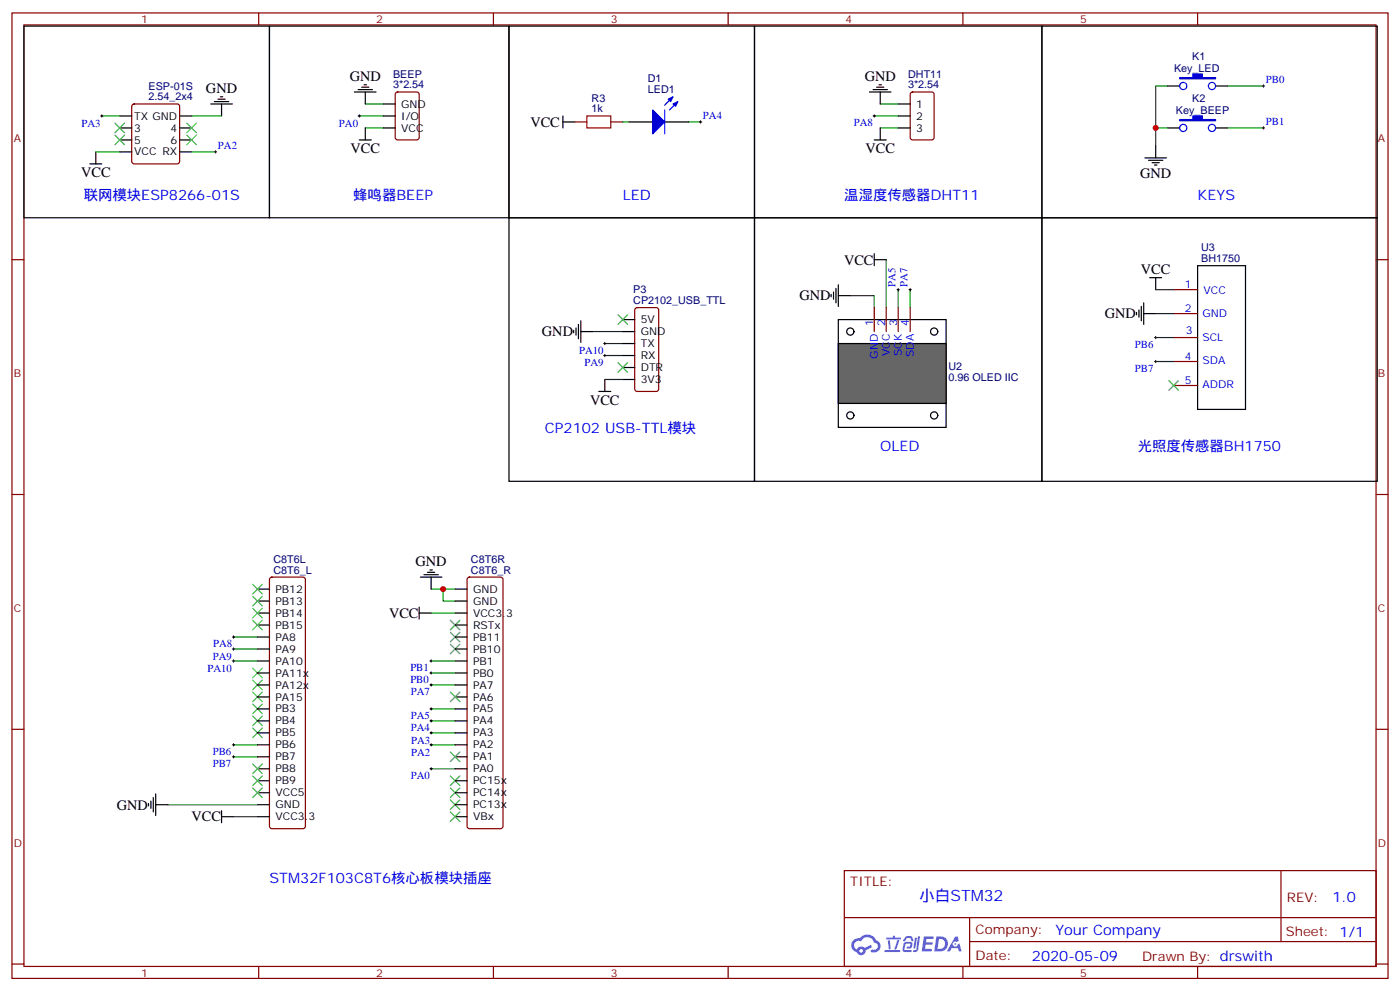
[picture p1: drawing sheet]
<svg xmlns="http://www.w3.org/2000/svg" width="412mm" height="292mm" viewBox="0 0 412 292" stroke-linecap="round" stroke-linejoin="round" font-family="sans-serif">
<g fill="none" stroke="#870000" stroke-width=".35">
<path d="M3.5 3.8h405.4v284.3h-405.4zM7.1 7.3h398.2v277.3h-398.2zM76.2 3.8v3.5M145.3 3.8v3.5M214.5 3.8v3.5M283.6 3.8v3.5M352.8 3.8v3.5M3.5 76.5h3.6M405.3 76.5h3.6M3.5 145.6h3.6M405.3 145.6h3.6M3.5 214.8h3.6"/>
<path d="M405.3 214.8h3.6M248.7 256.4h156.6v28.2h-156.6zM377.3 256.4v20.9M248.7 270.2h156.5M285.6 277.3h119.6M285.6 270.2v14.2M3.5 283.9h3.6M76.2 284.6v3.5M145.3 284.6v3.5M214.5 284.6v3.5M283.6 284.6v3.5M352.8 284.6v3.5"/>
<path d="M405.3 283.9h3.6"/>
</g>
<g fill="#5487ff">
<path d="M272.1 275.7h2.6l.3 .2-.1 .6h-2l-.1 1h1.6l.4 .4-.4 .4h-1.7l-.2 1.1 1.8 .1 .3 .3-.2 .4h-2.9z"/>
<path d="M281.4 275.8h.7l.4 1.3-.7 .3a.74 .74 0 0 0-1.1 .3 .74 .74 0 0 0 .5 1.1 .74 .74 0 0 0 .9-.7l.5-.3 .7 2.4h-.9l-.2-1h-1.9l-.5 1h-.9z"/>
<path d="M269.5 276.2h.6l-.4 2.9a.31 .31 0 0 1-.3 .3 .31 .31 0 0 1-.3-.3z"/>
<path d="M270.4 275.7h.6l-.5 4a.89 .89 0 0 1-.7 .7 .89 .89 0 0 1-.9-.3l1-.5z"/>
<path d="M266.8 275.9l.6-.2 1.2 .1 .5 1.3-.6 .1-.4-.9-1 .1a.95 .95 0 0 1-1 .8l-.1-.2z"/>
<path d="M266.4 277.6l1.8-.2a1.04 1.04 0 0 1 .6 1.1 1.04 1.04 0 0 1-.8 .9h-.7a.29 .29 0 0 1-.3-.4 .29 .29 0 0 1 .3-.2h.7l.2-.8h-1.4l-.4 1.8h1.9a.29 .29 0 0 1 .3 .3 .29 .29 0 0 1-.3 .3h-2l-.4-.3 .2-2.1z"/>
<path d="M260.5 279.8h4.4a.3 .3 0 0 1 .3 .3 .3 .3 0 0 1-.3 .3h-4.3z"/>
<path d="M264.3 276.9h.6l-.5 1.6a1.02 1.02 0 0 1-.7 1.2l-.2-.3z"/>
<path d="M261.5 276.9h.6l.3 2.4-.3 .3-.3-.2z"/>
<path d="M261.1 276.1h1.9l.2-.5h.5l-.1 .5h1.5a.29 .29 0 0 1 .3 .3 .29 .29 0 0 1-.3 .3h-3.9z"/>
<path d="M275.8 275.7l-.6 4.5h1.4a2.27 2.27 0 0 0 2.7-2.3 2.27 2.27 0 0 0-2.7-2.2zM276.6 276.5a1.5 1.5 0 0 1 1.8 1.6 1.5 1.5 0 0 1-1.9 1.3h-.3z"/>
<path d="M251.4 276.9a2.09 2.09 0 0 0 1 3.5 1.37 1.37 0 0 0 1.5 .9 1.37 1.37 0 0 0 1.1-1.4l2-1-.5-.7-1.8 1a1.4 1.4 0 0 0-2.3 .4 1.32 1.32 0 0 1-.6-1.9 1.32 1.32 0 0 1 1.9-.4 2.02 2.02 0 0 1 2-1.3 2.02 2.02 0 0 1 1.8 1.6 1.09 1.09 0 0 1 1.1 1.4 1.09 1.09 0 0 1-1.6 .7 .41 .41 0 0 0-.5 .3 .41 .41 0 0 0 .4 .5 1.89 1.89 0 0 0 2.4-1.2 1.89 1.89 0 0 0-1.2-2.4 2.98 2.98 0 0 0-5-.6l-1 .1zM253.2 280a.52 .52 0 0 1 1 0 .52 .52 0 0 1-1 0z"/>
<circle cx="281.4" cy="278" r=".28"/>
</g>
<path d="M105.8 34.1h7.1M107.6 37.7h5.3M107.6 30.6h5.3M257.5 34.1h7.1M259.3 37.7h5.3M259.3 30.6h5.3M261.1 76.5v14.1M250.5 87.1h7v3.5M264.6 85.3v5.3M268.1 85.3v5.3" fill="none" stroke="#008700" stroke-width=".35"/>
<path d="M105.5 34.1h.7M105.8 33.8v.7M257.2 34.1h.7M257.5 33.8v.7M264.2 85.3h.7M264.6 84.9v.8M267.8 85.3h.7M268.1 84.9v.8" fill="none" stroke="#000" stroke-width=".29"/>
<g fill="none" stroke="#000" stroke-width=".35">
<path d="M104.4 27.1h6.4M105.5 26.4h4.2M106.5 25.7h2.2M107.2 25h.7M107.6 27.1v3.5M107.6 37.7v3.5M112.9 30.6h3.5M112.9 34.1h3.5M112.9 37.7h3.5M256.1 27.1h6.4M257.2 26.4h4.2M258.2 25.7h2.1"/>
<path d="M258.9 25h.7M259.3 27.1v3.5M259.3 37.7v3.5M264.6 30.6h3.5M264.6 34.1h3.5M264.6 37.7h3.5M105.8 41.2h3.6M257.5 41.2h3.6M257.5 76.5h3.6M257.5 74.7v3.5M244.8 86.7v.7M245.5 86v2.1"/>
<path d="M246.2 84.9v4.3M246.9 94.1h31.8v31.8h-31.8zM246.9 87.1h3.6M246.9 83.9v6.3"/>
</g>
<path d="M116.7 27.3l.4-.2h5.7l.6 .4 .1 13-.5 .6-5.9 .1-.6-.5-.1-12.9zM268.3 27.3l.5-.2h5.7l.6 .4 .1 13-.5 .6-5.9 .1-.6-.5-.1-12.9z" fill="none" stroke="#870000" stroke-width=".35"/>
<path d="M246.9 101.2h31.8v17.6h-31.8z" fill="#666" stroke="#000" stroke-width=".35"/>
<g fill="none" stroke="#000" stroke-width=".35">
<path d="M7.1 7.7h72.3v56.4h-72.3zM79.4 7.7h70.5v56.4h-70.5zM149.9 7.7h72.3v56.4h-72.3zM222.2 7.7h84.7v56.4h-84.7zM306.9 7.7h98.8v56.4h-98.8zM35.3 37.7h3.5M35.3 34.1h3.5M52.9 37.7h3.5M52.9 34.1h3.5M62.1 30.6h6.3M63.1 29.9h4.3M64.2 29.2h2.1"/>
<path d="M64.9 28.5h.7M65.3 30.6v3.5M165.8 35.9h3.5M165.8 34.1v3.6M185.2 35.9h7.1M195.8 35.9h7M344 25.3h3.5M344 37.7h3.5M358.1 25.3h3.5M358.1 37.7h3.5M26.5 48.3h3.5M28.2 44.7v3.6"/>
<path d="M35.3 41.2h3.5M35.3 44.7h3.5M52.9 41.2h3.5M52.9 44.7h3.5M337.3 46.5h6.3M338.3 47.2h4.2M339.4 47.9h2.1M340.1 48.6h.7M340.4 43v3.5M149.9 64.1h72.3v77.6h-72.3zM222.2 64.1h84.7v77.6h-84.7zM306.9 64.1h98.8v77.6h-98.8z"/>
<path d="M352.8 78.2h14.1v42.4h-14.1zM169 97.3v.7M169.7 96.6v2.1M170.4 95.5v4.3M171.1 97.6h3.5M171.1 94.5v6.3M183.4 97.6h3.6M183.4 94.1h3.6M334.8 92v.7M335.5 91.3v2.1M336.2 90.2v4.3M336.9 92.4h3.5"/>
<path d="M336.9 89.2v6.3M338.7 81.8h3.5M340.4 81.8v3.5M176.4 115.3h3.5M178.2 111.8v3.5M183.4 101.2h3.6M183.4 104.7h3.6M183.4 108.2h3.6M183.4 111.8h3.6M75.8 173.5h3.6M75.8 177h3.6M123.5 178.8v3.5"/>
<path d="M123.8 170h6.4M124.9 169.3h4.2M125.9 168.6h2.2M126.6 167.9h.8M127 170v3.5M134.1 173.5h3.5M134.1 177h3.5M75.8 180.6h3.6M75.8 184.1h3.6M75.8 187.6h3.6M75.8 191.1h3.6M75.8 194.7h3.6"/>
<path d="M75.8 198.2h3.6M123.5 180.6h3.5M134.1 180.6h3.5M134.1 184.1h3.5M134.1 187.6h3.5M134.1 191.1h3.5M134.1 194.7h3.5M134.1 198.2h3.5M75.8 201.7h3.6M75.8 205.2h3.6M75.8 208.8h3.6M75.8 212.3h3.6"/>
<path d="M75.8 215.8h3.6M75.8 219.4h3.6M134.1 201.7h3.5M134.1 205.2h3.5M134.1 208.8h3.5M134.1 212.3h3.5M134.1 215.8h3.5M134.1 219.4h3.5M43.7 236.6v.7M44.4 235.9v2.2M45.2 234.9v4.2M45.9 237h3.5"/>
<path d="M45.9 233.8v6.4M65.3 238.8v3.5M75.8 222.9h3.6M75.8 226.4h3.6M75.8 229.9h3.6M75.8 233.5h3.6M75.8 237h3.6M134.1 222.9h3.5M134.1 226.4h3.5M134.1 229.9h3.5M134.1 233.5h3.5M134.1 237h3.5"/>
<path d="M65.3 240.5h3.5M75.8 240.5h3.6M134.1 240.5h3.5"/>
<circle cx="250.5" cy="97.6" r="1.06"/>
<circle cx="275.2" cy="97.6" r="1.06"/>
<circle cx="250.5" cy="122.3" r="1.06"/>
<circle cx="275.2" cy="122.3" r="1.06"/>
</g>
<g fill="none" stroke="#870000" stroke-width=".35">
<path d="M39 30.8l.5-.2h12.7l.5 .2 .2 .5v16.3l-.2 .5-.5 .2h-12.7l-.5-.3-.2-.4v-16.3zM169.3 35.9h3.6M179.9 35.9h3.5M187.2 90.8l.5-.2h5.6l.7 .4v23.6l-.4 .6-5.9 .1-.7-.5v-23.5zM257.5 90.6v7M261.1 90.6v7M264.6 90.6v7M268.1 90.6v7M345.7 85.3h7.1M345.7 92.4h7.1M345.7 99.4h7.1M345.7 106.5h7.1"/>
<path d="M345.7 113.5h7.1M79.6 170.2l.5-.2h9.2l.5 .2 .2 .5v72.6l-.3 .5-.4 .3h-9.2l-.5-.3-.2-.5v-72.6zM137.8 170.2l.5-.2h9.2l.5 .2 .2 .5v72.6l-.3 .5-.4 .3h-9.2l-.5-.3-.2-.5v-72.6z"/>
</g>
<g fill="none" stroke="#008700" stroke-width=".35">
<path d="M30 34.1h5.3M56.4 34.1h8.9M183.4 35.9h1.8M202.8 35.9h3.6M340.4 37.7h3.6M344 25.3h-3.6v17.7M361.6 37.7h10.6M361.6 25.3h10.6M28.2 44.7h7.1M56.4 44.7h7.1M174.6 97.6h8.8M340.4 99.4h5.3"/>
<path d="M340.4 92.4h5.3M340.4 85.3h5.3M178.2 101.2h5.2M178.2 104.7h5.2M178.2 111.8h5.2M340.4 106.5h5.3M127 173.5h7.1M130.5 173.5v3.5h3.6M68.8 187.6h7M68.8 194.7h7M68.8 191.1h7M127 180.6h7.1"/>
<path d="M127 194.7h7.1M127 198.2h7.1M68.8 219.4h7M127 212.3h7.1M127 208.8h7.1M127 201.7h7.1M127 219.4h7.1M127 215.8h7.1M49.4 237h26.4M68.8 222.9h7M127 226.4h7.1M68.8 240.5h7"/>
</g>
<g fill="#00f" stroke="#00f" stroke-width=".35">
<path d="M347.5 22.9h3.9v-1.1h2.8v1.1h3.9v.3h-10.6z"/>
<path d="M347.5 35.2h3.9v-1.1h2.8v1.1h3.9v.4h-10.6z"/>
<path d="M192.3 32.4l3.5 3.5-3.5 3.5z"/>
<path d="M198.3 30.6l1.4-.7-.7 1.4z"/>
<path d="M196.8 29.2l1.5-.7-.7 1.4z"/>
</g>
<path d="M195.8 32.4v7M197.6 29.2l-1.8 1.8M199 30.6l-1.8 1.8M349.6 25.3a1.06 1.06 0 0 0-1.5-.9 1.06 1.06 0 0 0-.2 1.8 1.06 1.06 0 0 0 1.7-.7M349.6 37.7a1.06 1.06 0 0 0-1.5-1 1.06 1.06 0 0 0-.2 1.8 1.06 1.06 0 0 0 1.7-.6M358.1 25.3a1.06 1.06 0 0 0-1.6-.9 1.06 1.06 0 0 0-.1 1.8 1.06 1.06 0 0 0 1.7-.7M358.1 37.7a1.06 1.06 0 0 0-1.6-1 1.06 1.06 0 0 0-.1 1.8 1.06 1.06 0 0 0 1.7-.6" fill="none" stroke="#00f" stroke-width=".35"/>
<g fill="none" stroke="#000" stroke-width=".29">
<path d="M29.6 34.1h.7M30 33.8v.7M206 35.9h.7M206.4 35.6v.7M371.8 25.3h.7M371.8 37.7h.7M372.2 25v.7M372.2 37.3v.7M63.1 44.7h.8M63.5 44.4v.7M340.1 99.4h.7M340.4 99.1v.7"/>
<path d="M177.8 104.7h.7M177.8 101.2h.7M178.2 100.8v.7M178.2 104.4v.7M340.1 106.5h.7M340.4 106.1v.7M68.4 187.6h.7M68.4 194.7h.7M68.4 191.1h.7M68.8 187.3v.7M68.8 190.8v.7M68.8 194.3v.7"/>
<path d="M126.6 194.7h.8M126.6 198.2h.8M127 194.3v.7M127 197.8v.7M68.4 219.4h.7M68.8 219v.7M126.6 201.7h.8M126.6 208.8h.8M126.6 212.3h.8M126.6 215.8h.8M126.6 219.4h.8M127 201.4v.7"/>
<path d="M127 208.4v.7M127 211.9v.8M127 215.5v.7M127 219v.7M68.4 222.9h.7M68.8 222.5v.7M126.6 226.4h.8M127 226.1v.7"/>
</g>
<path d="M172.9 34.1h7v3.6h-7z" fill="none" stroke="#a10000" stroke-width=".35"/>
<g fill="none" stroke="#3c3" stroke-width=".35">
<path d="M33.9 36.3l2.8 2.8M33.9 39.8l2.8 2.8M36.7 36.3l-2.8 2.8M36.7 39.8l-2.8 2.8M55 39.8l2.9 2.8M55 36.3l2.9 2.8M57.9 39.8l-2.9 2.8M57.9 36.3l-2.9 2.8M182 92.7l2.9 2.8M184.9 92.7l-2.9 2.8M182 106.8l2.9 2.8M184.9 106.8l-2.9 2.8"/>
<path d="M344.3 112.1l2.8 2.8M347.1 112.1l-2.8 2.8M74.4 175.6l2.9 2.8M74.4 172.1l2.9 2.8M74.4 179.1l2.9 2.9M77.3 175.6l-2.9 2.8M77.3 172.1l-2.9 2.8M77.3 179.1l-2.9 2.9M74.4 196.8l2.9 2.8M74.4 182.7l2.9 2.8M77.3 196.8l-2.9 2.8M77.3 182.7l-2.9 2.8"/>
<path d="M132.6 186.2l2.9 2.8M132.6 189.7l2.9 2.8M132.6 182.7l2.9 2.8M135.5 186.2l-2.9 2.8M135.5 189.7l-2.9 2.8M135.5 182.7l-2.9 2.8M74.4 214.4l2.9 2.8M74.4 210.9l2.9 2.8M74.4 207.4l2.9 2.8M74.4 203.8l2.9 2.9M74.4 200.3l2.9 2.8M77.3 214.4l-2.9 2.8"/>
<path d="M77.3 210.9l-2.9 2.8M77.3 207.4l-2.9 2.8M77.3 203.8l-2.9 2.9M77.3 200.3l-2.9 2.8M132.6 203.8l2.9 2.9M135.5 203.8l-2.9 2.9M74.4 225l2.9 2.8M74.4 228.5l2.9 2.9M74.4 232.1l2.9 2.8M77.3 225l-2.9 2.8M77.3 228.5l-2.9 2.9M77.3 232.1l-2.9 2.8"/>
<path d="M132.6 228.5l2.9 2.9M132.6 232.1l2.9 2.8M132.6 235.6l2.9 2.8M132.6 239.1l2.9 2.8M132.6 221.5l2.9 2.8M135.5 228.5l-2.9 2.9M135.5 232.1l-2.9 2.8M135.5 235.6l-2.9 2.8M135.5 239.1l-2.9 2.8M135.5 221.5l-2.9 2.8"/>
</g>
<g fill="#c00">
<circle cx="340.4" cy="37.7" r=".88"/>
<circle cx="130.5" cy="173.5" r=".88"/>
</g>
<text font-size="4.6" fill="#00f" x="270.8" y="265.4">小白STM32</text>
<g font-size="4.2">
<text x="103" y="24">GND</text>
<text x="254.7" y="24">GND</text>
<text x="60.7" y="27.5">GND</text>
<text x="156.2" y="37.3">VCC</text>
<text x="103.2" y="45.1">VCC</text>
<text x="254.9" y="45.1">VCC</text>
<text x="23.9" y="52.2">VCC</text>
<text x="335.9" y="52.5">GND</text>
<text x="248.6" y="77.9">VCC</text>
<text x="336.1" y="80.6">VCC</text>
<text x="235.5" y="88.5">GND</text>
<text x="325.4" y="93.8">GND</text>
<text x="159.6" y="99.1">GND</text>
<text x="173.8" y="119.2">VCC</text>
<text x="122.4" y="166.7">GND</text>
<text x="114.6" y="181.9">VCC</text>
<text x="34.4" y="238.4">GND</text>
<text x="56.4" y="241.9">VCC</text>
</g>
<g font-size="4.2" fill="#00f">
<text x="24.7" y="58.8">联网模块ESP8266-01S</text>
<text x="104.1" y="58.8">蜂鸣器BEEP</text>
<text x="183.4" y="58.8">LED</text>
<text x="248.7" y="58.8">温湿度传感器DHT11</text>
<text x="352.8" y="58.8">KEYS</text>
<text x="160.5" y="127.6">CP2102 USB-TTL模块</text>
<text x="259.3" y="132.9">OLED</text>
<text x="335.1" y="132.9">光照度传感器BH1750</text>
<text x="79.4" y="259.9">STM32F103C8T6核心板模块插座</text>
<text x="392.5" y="265.7">1.0</text>
<text x="310.9" y="275.2">Your Company</text>
<text x="304" y="283">2020-05-09</text>
</g>
<g font-size="3.9" fill="#800">
<text x="250.5" y="261">TITLE:</text>
<text x="379.1" y="265.7">REV:</text>
<text x="287.4" y="275.2">Company:</text>
<text x="378.7" y="275.8">Sheet: 1/1</text>
<text x="287.4" y="282.9">Date:</text>
<text x="336.4" y="282.9">Drawn By: drswith</text>
</g>
<g font-size="3.2" fill="#800">
<text x="41.6" y="6.8">1</text>
<text x="110.8" y="6.8">2</text>
<text x="179.9" y="6.8">3</text>
<text x="249.1" y="6.8">4</text>
<text x="318.2" y="6.8">5</text>
<text x="4.1" y="41.9">A</text>
<text x="405.9" y="41.9">A</text>
<text x="4.1" y="111.1">B</text>
<text x="405.9" y="111.1">B</text>
<text x="4.1" y="180.2">C</text>
<text x="405.9" y="180.2">C</text>
<text x="4.1" y="249.3">D</text>
<text x="405.9" y="249.3">D</text>
<text x="41.6" y="287.6">1</text>
<text x="110.8" y="287.6">2</text>
<text x="179.9" y="287.6">3</text>
<text x="249.1" y="287.6">4</text>
<text x="318.2" y="287.6">5</text>
</g>
<g font-size="3.2" fill="#000080">
<text x="351.2" y="17.6">K1</text>
<text x="115.8" y="22.9">BEEP</text>
<text x="267.5" y="22.9">DHT11</text>
<text x="345.8" y="21.2">Key_LED</text>
<text x="43.8" y="29.6">2.54_2x4</text>
<text x="43.8" y="26.4">ESP-01S</text>
<text x="115.8" y="26">3*2.54</text>
<text x="174.3" y="29.9">R3</text>
<text x="190.8" y="27.4">LED1</text>
<text x="190.8" y="24.1">D1</text>
<text x="267.5" y="26">3*2.54</text>
<text x="351.2" y="30">K2</text>
<text x="174.3" y="33.1">1k</text>
<text x="346.4" y="33.5">Key_BEEP</text>
<text x="353.8" y="77.2">BH1750</text>
<text x="353.8" y="74">U3</text>
<text x="186.5" y="89.5">CP2102_USB_TTL</text>
<text x="186.5" y="86.4">P3</text>
<text x="279.4" y="112.2">0.96 OLED IIC</text>
<text x="279.4" y="109.1">U2</text>
<text x="80.5" y="165.8">C8T6L</text>
<text x="138.7" y="165.8">C8T6R</text>
<text x="80.5" y="168.9">C8T6_L</text>
<text x="138.7" y="168.9">C8T6_R</text>
</g>
<g font-size="3.2" fill="#00f">
<text x="372.9" y="24.5">PB0</text>
<text x="207.1" y="35">PA4</text>
<text x="24" y="37.3">PA3</text>
<text x="99.8" y="37.3">PA0</text>
<text x="251.5" y="37.2">PA8</text>
<text x="372.9" y="36.9">PB1</text>
<text x="64.2" y="43.9">PA2</text>
<text x="263.8" y="84.6" transform="rotate(-90 263.8 84.6)">PA5</text>
<text x="267.3" y="84.6" transform="rotate(-90 267.3 84.6)">PA7</text>
<text x="349" y="84.9">1</text>
<text x="354.5" y="86.7">VCC</text>
<text x="257.2" y="95.9" transform="rotate(-90 257.2 95.9)">1</text>
<text x="260.7" y="95.9" transform="rotate(-90 260.7 95.9)">2</text>
<text x="264.2" y="95.9" transform="rotate(-90 264.2 95.9)">3</text>
<text x="267.8" y="95.9" transform="rotate(-90 267.8 95.9)">4</text>
<text x="349" y="92">2</text>
<text x="354.2" y="93.4">GND</text>
<text x="349.3" y="98.4">3</text>
<text x="354.2" y="100.5">SCL</text>
<text x="170.6" y="104.3">PA10</text>
<text x="172.2" y="107.8">PA9</text>
<text x="258.6" y="105.6" transform="rotate(-90 258.6 105.6)">GND</text>
<text x="262.1" y="105" transform="rotate(-90 262.1 105)">VCC</text>
<text x="265.6" y="104.9" transform="rotate(-90 265.6 104.9)">SCK</text>
<text x="269.2" y="105.1" transform="rotate(-90 269.2 105.1)">SDA</text>
<text x="334.3" y="102.5">PB6</text>
<text x="349" y="106.1">4</text>
<text x="354.2" y="107.2">SDA</text>
<text x="334.3" y="109.6">PB7</text>
<text x="349" y="113.2">5</text>
<text x="354.2" y="114.2">ADDR</text>
<text x="62.8" y="190.7">PA8</text>
<text x="61.1" y="197.8">PA10</text>
<text x="62.6" y="194.3">PA9</text>
<text x="120.9" y="197.6">PB1</text>
<text x="120.9" y="201.2">PB0</text>
<text x="121" y="204.8">PA7</text>
<text x="121" y="211.9">PA5</text>
<text x="121" y="215.4">PA4</text>
<text x="121.1" y="219">PA3</text>
<text x="62.7" y="222.5">PB6</text>
<text x="62.7" y="226">PB7</text>
<text x="121.1" y="222.5">PA2</text>
<text x="121" y="229.5">PA0</text>
</g>
<g font-size="3.2">
<text x="39.5" y="35.2">TX GND</text>
<text x="118.2" y="31.7">GND</text>
<text x="118.2" y="35.2">I/O</text>
<text x="269.9" y="31.7">1</text>
<text x="269.9" y="35.2">2</text>
<text x="39.5" y="38.7">3</text>
<text x="50.2" y="38.7">4</text>
<text x="118.2" y="38.7">VCC</text>
<text x="269.9" y="38.7">3</text>
<text x="39.5" y="42.3">5</text>
<text x="39.5" y="45.8">VCC RX</text>
<text x="50.2" y="42.3">6</text>
<text x="188.7" y="95.2">5V</text>
<text x="188.7" y="98.7">GND</text>
<text x="188.7" y="102.2">TX</text>
<text x="188.7" y="105.8">RX</text>
<text x="188.7" y="109.3">DTR</text>
<text x="188.7" y="112.8">3V3</text>
<text x="81.1" y="174.6">PB12</text>
<text x="81.1" y="178.1">PB13</text>
<text x="139.3" y="174.6">GND</text>
<text x="139.3" y="178.1">GND</text>
<text x="81.1" y="181.6">PB14</text>
<text x="81.1" y="185.1">PB15</text>
<text x="139.3" y="181.6">VCC3.3</text>
<text x="139.3" y="185.1">RSTx</text>
<text x="81.1" y="188.7">PA8</text>
<text x="139.3" y="188.7">PB11</text>
<text x="81.1" y="192.2">PA9</text>
<text x="81.1" y="195.7">PA10</text>
<text x="139.3" y="192.2">PB10</text>
<text x="139.3" y="195.7">PB1</text>
<text x="81.1" y="199.2">PA11x</text>
<text x="81.1" y="202.8">PA12x</text>
<text x="139.3" y="199.2">PB0</text>
<text x="139.3" y="202.8">PA7</text>
<text x="81.1" y="206.3">PA15</text>
<text x="81.1" y="209.8">PB3</text>
<text x="139.3" y="206.3">PA6</text>
<text x="139.3" y="209.8">PA5</text>
<text x="81.1" y="213.4">PB4</text>
<text x="139.3" y="213.4">PA4</text>
<text x="81.1" y="216.9">PB5</text>
<text x="81.1" y="220.4">PB6</text>
<text x="139.3" y="216.9">PA3</text>
<text x="139.3" y="220.4">PA2</text>
<text x="81.1" y="223.9">PB7</text>
<text x="81.1" y="227.5">PB8</text>
<text x="139.3" y="223.9">PA1</text>
<text x="139.3" y="227.5">PA0</text>
<text x="81.1" y="231">PB9</text>
<text x="139.3" y="231">PC15x</text>
<text x="81.1" y="234.5">VCC5</text>
<text x="81.1" y="238.1">GND</text>
<text x="139.3" y="234.5">PC14x</text>
<text x="139.3" y="238.1">PC13x</text>
<text x="81.1" y="241.6">VCC3.3</text>
<text x="139.3" y="241.6">VBx</text>
</g>
</svg>
